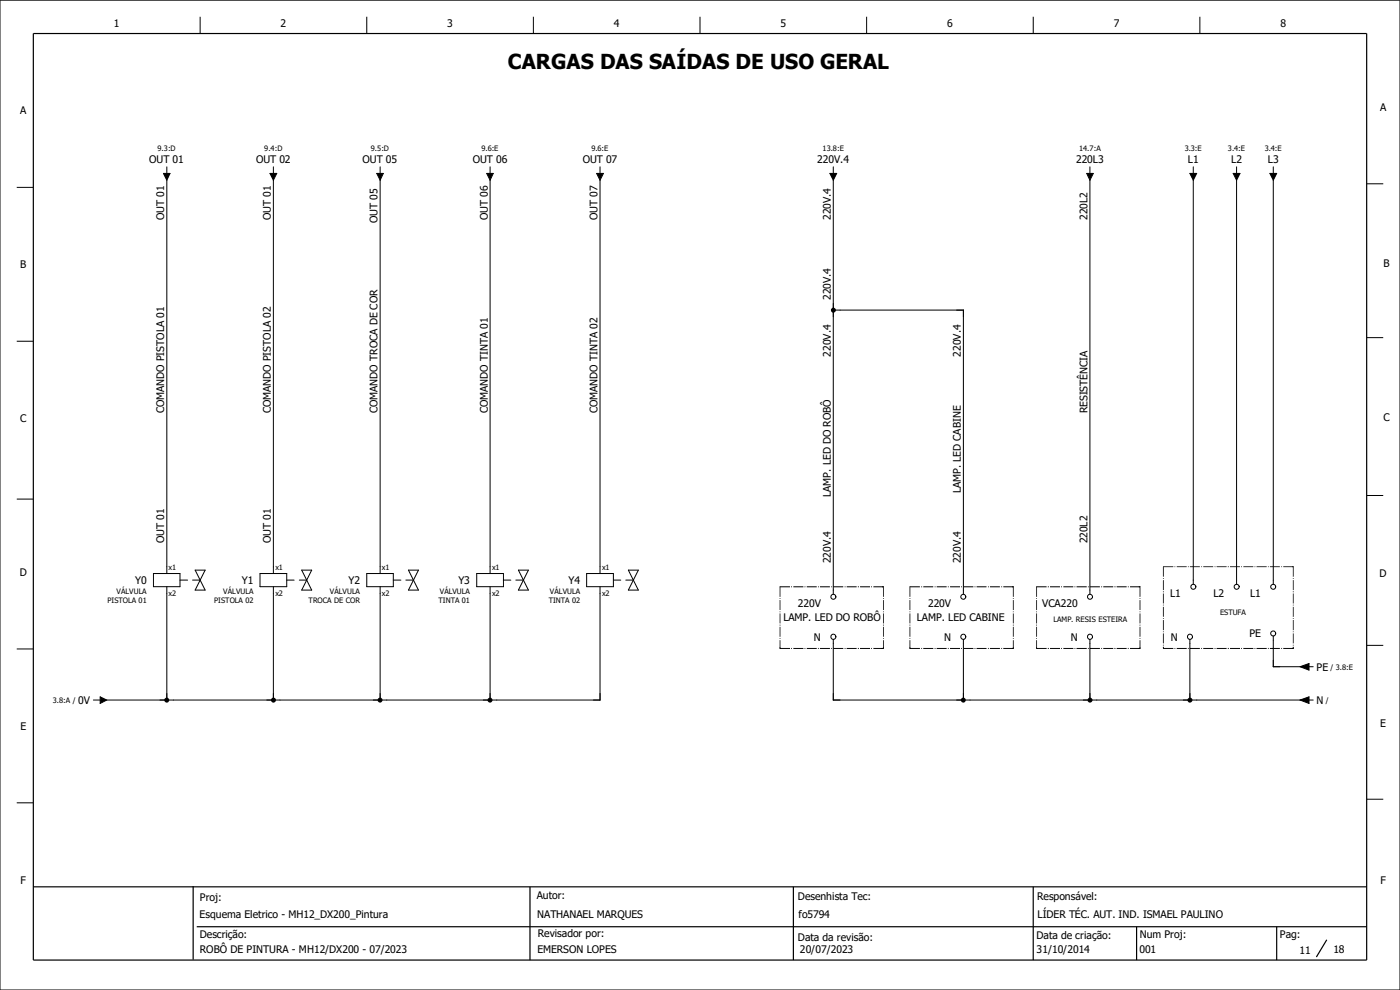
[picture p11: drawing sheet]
<svg xmlns="http://www.w3.org/2000/svg" width="297mm" height="210mm" viewBox="0 0 297 210" stroke-linecap="round" stroke-linejoin="round" font-family="sans-serif">
<path d="M210.1 -.1l-210.1 210.2M0 160.4l70.2 49.6M0 210v.1" fill="none" stroke="#fff" stroke-width=".21"/>
<path d="M7.1 7.1h282.8v196.6h-282.8zM7.1 188.1h282.8M41 188v15.6M41.7 196.6h248.2M112.4 188.1v15.6M168.3 188.1v15.6M219.2 188.1v15.6M241.1 196.6v7.1M270.8 196.6v7.1M281.4 199.4l-2.1 3.5" fill="none" stroke="#000" stroke-width=".25"/>
<g fill="none" stroke="#000" stroke-width=".21">
<path d="M0 0h297v210h-297zM42.5 3.6v3.5M77.8 3.6v3.5M113.2 3.6v3.5M148.5 3.6v3.5M183.9 3.6v3.5M219.2 3.6v3.5M254.6 3.6v3.5M3.6 39.8h3.5M34.7 36.8h1.4l-.7 1.4zM35.4 35.4v1.4M35.4 38.2v83.5"/>
<path d="M57.3 36.8h1.4l-.7 1.4zM58 35.4v1.4M58 38.2v83.5M79.9 36.8h1.4l-.7 1.4zM80.6 35.4v1.4M80.6 38.2v83.5M103.3 36.8h1.3l-.6 1.4zM104 35.4v1.4M104 38.2v83.5M126.6 36.8h1.4l-.7 1.4zM127.3 35.4v1.4M127.3 38.2v83.5"/>
<path d="M176.1 36.8h1.4l-.7 1.4zM176.8 35.4v1.4M176.8 38.2v87.9M230.5 36.8h1.4l-.7 1.4zM231.2 35.4v1.4M231.2 38.2v87.9M252.4 36.8h1.5l-.7 1.4zM253.2 35.4v1.4M253.2 38.2v85.8M261.6 36.8h1.5l-.8 1.4zM262.3 35.4v1.4M262.3 38.2v85.8"/>
<path d="M269.4 36.8h1.4l-.7 1.4zM270.1 35.4v1.4M270.1 38.2v85.8M289.9 39h3.6M3.6 72.4h3.5M176.8 65.8h27.6v60.3M289.9 71.6h3.6M3.6 105.9h3.5M289.9 105.1h3.6M3.6 137.7h3.5M32.6 121.7h5.6v2.8h-5.6zM35.4 124.5v24"/>
<path d="M38.2 123.1h1.6M40.9 123.1h1.6M41.4 120.9h2.1l-2.1 4.3h2.1zM55.2 121.7h5.6v2.8h-5.6zM58 124.5v24M60.8 123.1h1.6M63.5 123.1h1.6M64 120.9h2.1l-2.1 4.3h2.1zM77.8 121.7h5.6v2.8h-5.6zM80.6 124.5v24M83.4 123.1h1.6M86.1 123.1h1.6"/>
<path d="M86.7 120.9h2.1l-2.1 4.3h2.1zM101.1 121.7h5.7v2.8h-5.7zM104 124.5v24M106.8 123.1h1.6M109.4 123.1h1.6M110 120.9h2.1l-2.1 4.3h2.1zM124.5 121.7h5.6v2.8h-5.6zM127.3 124.5v24h-104.7M130.1 123.1h1.6M132.8 123.1h1.6M133.3 120.9h2.1l-2.1 4.3h2.1zM176.8 135.6v12.9h100.4"/>
<path d="M204.4 135.6v12.9M231.2 135.6v12.9M252.4 135.6v12.9M270.1 134.9v6.5h7.1M289.9 136.9h3.6M19.8 148.5h1.5M21.3 147.8l1.3 .7-1.3 .7zM275.8 148.5l1.9-.7v1.4zM275.8 141.4l1.9-.6v1.4zM277.7 148.5h.9M277.7 141.4h.9M3.6 170.3h3.5"/>
<path d="M289.9 169.5h3.6"/>
<circle cx="176.8" cy="135.1" r=".54"/>
<circle cx="176.8" cy="126.6" r=".53"/>
<circle cx="204.4" cy="135.1" r=".53"/>
<circle cx="204.4" cy="126.6" r=".52"/>
<circle cx="231.2" cy="135.1" r=".54"/>
<circle cx="231.2" cy="126.6" r=".53"/>
<circle cx="252.4" cy="135.1" r=".54"/>
<circle cx="253.2" cy="124.5" r=".53"/>
<circle cx="262.4" cy="124.5" r=".53"/>
<circle cx="270.1" cy="134.4" r=".53"/>
<circle cx="270.1" cy="124.5" r=".52"/>
</g>
<g fill="#000">
<path d="M176.3 65.5a.54 .54 0 0 1 .6-.2 .54 .54 0 0 1 .4 .5h-.5h.5a.54 .54 0 0 1-.6 .5 .54 .54 0 0 1-.4-.8z" fill-rule="evenodd"/>
<path d="M34.9 148.2a.53 .53 0 0 1 .6-.2 .53 .53 0 0 1 .4 .5h-.5h.5a.53 .53 0 0 1-.7 .5 .53 .53 0 0 1-.3-.8z" fill-rule="evenodd"/>
<path d="M57.6 148.2a.54 .54 0 0 1 .5-.2 .54 .54 0 0 1 .4 .5h-.5h.5a.54 .54 0 0 1-.6 .5 .54 .54 0 0 1-.3-.8z" fill-rule="evenodd"/>
<path d="M80.2 148.2a.53 .53 0 0 1 .6-.2 .53 .53 0 0 1 .4 .5h-.6h.6a.53 .53 0 0 1-.7 .5 .53 .53 0 0 1-.3-.8z" fill-rule="evenodd"/>
<path d="M103.5 148.2a.53 .53 0 0 1 .6-.2 .53 .53 0 0 1 .4 .5h-.5h.5a.53 .53 0 0 1-.7 .5 .53 .53 0 0 1-.3-.8z" fill-rule="evenodd"/>
<path d="M203.9 148.2a.53 .53 0 0 1 .6-.2 .53 .53 0 0 1 .4 .5h-.5h.5a.53 .53 0 0 1-.7 .5 .53 .53 0 0 1-.3-.8z" fill-rule="evenodd"/>
<path d="M230.8 148.2a.54 .54 0 0 1 .6-.2 .54 .54 0 0 1 .4 .5h-.6h.6a.54 .54 0 0 1-.7 .5 .54 .54 0 0 1-.3-.8z" fill-rule="evenodd"/>
<path d="M252 148.2a.54 .54 0 0 1 .6-.2 .54 .54 0 0 1 .4 .5h-.6h.6a.54 .54 0 0 1-.7 .5 .54 .54 0 0 1-.3-.8z" fill-rule="evenodd"/>
</g>
<g fill="#000">
<path d="M34.7 36.8h1.4l-.7 1.4zM57.3 36.8h1.4l-.7 1.4zM79.9 36.8h1.4l-.7 1.4zM103.3 36.8h1.3l-.6 1.4zM126.6 36.8h1.4l-.7 1.4zM176.1 36.8h1.4l-.7 1.4zM230.5 36.8h1.4l-.7 1.4zM252.4 36.8h1.5l-.7 1.4zM261.6 36.8h1.5l-.8 1.4zM269.4 36.8h1.4l-.7 1.4zM165.4 137.3h.2l-.1 .4zM187.1 137.5h.4l-.4 .2z"/>
<path d="M187.1 124.4l.4 .1-.4 .1zM187.3 137.3h.2l-.1 .4zM193 137.3h.1l-.1 .4zM214.7 137.5h.4l-.4 .2zM214.7 124.4l.4 .1-.4 .1zM214.9 137.3h.2l-.1 .4zM219.8 137.3h.2l-.1 .4zM241.6 137.5h.3l-.3 .2zM241.6 124.4l.3 .1-.3 .1zM241.8 137.3h.1v.4zM246.7 137.3h.2l-.1 .4zM274.1 137.5h.3l-.3 .2z"/>
<path d="M274.1 120.1l.3 .1-.3 .1zM274.3 137.3h.1v.4zM21.3 147.8l1.3 .7-1.3 .7zM275.8 148.5l1.9-.7v1.4zM275.8 141.4l1.9-.6v1.4z"/>
<path d="M165.4 124.5v2.1h.2v-2.1zM165.4 126.9v.1h.2v-.1zM165.4 127.3v2.1h.2v-2.1zM165.4 129.7v.2h.2v-.2zM165.4 130.1v2.1h.2v-2.1zM165.4 132.5v.2h.2v-.2zM165.4 133v2.1h.2v-2.1zM165.4 135.3v.2h.2v-.2zM165.4 135.8l.1 1.9 .1-1.9z"/>
<path d="M165.5 137.5v.2h2.1v-.2zM167.9 137.5v.2h.1v-.2zM168.3 137.5v.2h2.1v-.2zM170.7 137.5v.2h.2v-.2zM171.2 137.5v.2h2.1v-.2zM173.5 137.5v.2h.2v-.2zM173.9 137.5v.2h2.2v-.2zM176.4 137.5v.2h.1v-.2zM176.8 137.5v.2h2.1v-.2zM179.2 137.5v.2h.2v-.2zM179.6 137.5v.2h2.1v-.2zM182 137.5v.2h.2v-.2zM182.5 137.5v.2h2.1v-.2zM184.8 137.5v.2h.2v-.2zM185.3 137.5v.2h2.1l.1-.2z"/>
<path d="M165.5 124.4v.2h2.1v-.2zM167.9 124.4v.2h.1v-.2zM168.3 124.4v.2h2.1v-.2zM170.7 124.4v.2h.2v-.2zM171.2 124.4v.2h2.1v-.2zM173.5 124.4v.2h.2v-.2zM173.9 124.4v.2h2.2v-.2zM176.4 124.4v.2h.1v-.2zM176.8 124.4v.2h2.1v-.2zM179.2 124.4v.2h.2v-.2zM179.6 124.4v.2h2.1v-.2zM182 124.4v.2h.2v-.2zM182.5 124.4v.2h2.1v-.2zM184.8 124.4v.2h.2v-.2zM185.3 124.4v.2h2.1l.1-.1z"/>
<path d="M187.3 124.5v2.1h.2v-2.1zM187.3 126.9v.1h.2v-.1zM187.3 127.3v2.1h.2v-2.1zM187.3 129.7v.2h.2v-.2zM187.3 130.1v2.1h.2v-2.1zM187.3 132.5v.2h.2v-.2zM187.3 133v2.1h.2v-2.1zM187.3 135.3v.2h.2v-.2zM187.3 135.8l.1 1.9 .1-1.9z"/>
<path d="M193 124.5v2.1h.1v-2.1zM193 126.9v.1h.1v-.1zM193 127.3v2.1h.1v-2.1zM193 129.7v.2h.1v-.2zM193 130.1v2.1h.1v-2.1zM193 132.5v.2h.1v-.2zM193 133v2.1h.1v-2.1zM193 135.3v.2h.1v-.2zM193 135.8v1.9l.1-1.9z"/>
<path d="M193 137.5v.2h2.2v-.2zM195.5 137.5v.2h.1v-.2zM195.9 137.5v.2h2.1v-.2zM198.3 137.5v.2h.2v-.2zM198.7 137.5v.2h2.1v-.2zM201.1 137.5v.2h.2v-.2zM201.5 137.5v.2h2.2v-.2zM203.9 137.5v.2h.2v-.2zM204.4 137.5v.2h2.1v-.2zM206.8 137.5v.2h.1v-.2zM207.2 137.5v.2h2.1v-.2zM209.6 137.5v.2h.2v-.2zM210 137.5v.2h2.1v-.2zM212.4 137.5v.2h.2v-.2zM212.9 137.5v.2h2.1l.1-.2z"/>
<path d="M193 124.4v.2h2.2v-.2zM195.5 124.4v.2h.1v-.2zM195.9 124.4v.2h2.1v-.2zM198.3 124.4v.2h.2v-.2zM198.7 124.4v.2h2.1v-.2zM201.1 124.4v.2h.2v-.2zM201.5 124.4v.2h2.2v-.2zM203.9 124.4v.2h.2v-.2zM204.4 124.4v.2h2.1v-.2zM206.8 124.4v.2h.1v-.2zM207.2 124.4v.2h2.1v-.2zM209.6 124.4v.2h.2v-.2zM210 124.4v.2h2.1v-.2zM212.4 124.4v.2h.2v-.2zM212.9 124.4v.2h2.1l.1-.1z"/>
<path d="M214.9 124.5v2.1h.2v-2.1zM214.9 126.9v.1h.2v-.1zM214.9 127.3v2.1h.2v-2.1zM214.9 129.7v.2h.2v-.2zM214.9 130.1v2.1h.2v-2.1zM214.9 132.5v.2h.2v-.2zM214.9 133v2.1h.2v-2.1zM214.9 135.3v.2h.2v-.2zM214.9 135.8l.1 1.9 .1-1.9z"/>
<path d="M219.8 124.5v2.1h.2v-2.1zM219.8 126.9v.1h.2v-.1zM219.8 127.3v2.1h.2v-2.1zM219.8 129.7v.2h.2v-.2zM219.8 130.1v2.1h.2v-2.1zM219.8 132.5v.2h.2v-.2zM219.8 133v2.1h.2v-2.1zM219.8 135.3v.2h.2v-.2zM219.8 135.8l.1 1.9 .1-1.9z"/>
<path d="M219.9 137.5v.2h2.1v-.2zM222.3 137.5v.2h.2v-.2zM222.8 137.5v.2h2.1v-.2zM225.1 137.5v.2h.2v-.2zM225.6 137.5v.2h2.1v-.2zM228 137.5v.2h.1v-.2zM228.4 137.5v.2h2.1v-.2zM230.8 137.5v.2h.2v-.2zM231.2 137.5v.2h2.1v-.2zM233.6 137.5v.2h.2v-.2zM234.1 137.5v.2h2.1v-.2zM236.4 137.5v.2h.2v-.2zM236.9 137.5v.2h2.1v-.2zM239.3 137.5v.2h.1v-.2zM239.7 137.5v.2h2.2v-.2z"/>
<path d="M219.9 124.4v.2h2.1v-.2zM222.3 124.4v.2h.2v-.2zM222.8 124.4v.2h2.1v-.2zM225.1 124.4v.2h.2v-.2zM225.6 124.4v.2h2.1v-.2zM228 124.4v.2h.1v-.2zM228.4 124.4v.2h2.1v-.2zM230.8 124.4v.2h.2v-.2zM231.2 124.4v.2h2.1v-.2zM233.6 124.4v.2h.2v-.2zM234.1 124.4v.2h2.1v-.2zM236.4 124.4v.2h.2v-.2zM236.9 124.4v.2h2.1v-.2zM239.3 124.4v.2h.1v-.2zM239.7 124.4v.2h2.2v-.1z"/>
<path d="M241.8 124.5v2.1h.1v-2.1zM241.8 126.9v.1h.1v-.1zM241.8 127.3v2.1h.1v-2.1zM241.8 129.7v.2h.1v-.2zM241.8 130.1v2.1h.1v-2.1zM241.8 132.5v.2h.1v-.2zM241.8 133v2.1h.1v-2.1zM241.8 135.3v.2h.1v-.2zM241.8 135.8l.1 1.9v-1.9z"/>
<path d="M246.7 120.2v2.1h.2v-2.1zM246.7 122.6v.2h.2v-.2zM246.7 123.1v2.1h.2v-2.1zM246.7 125.4v.2h.2v-.2zM246.7 125.9v2.1h.2v-2.1zM246.7 128.3v.1h.2v-.1zM246.7 128.7v2.2h.2v-2.2zM246.7 131.1v.2h.2v-.2zM246.7 131.5v2.2h.2v-2.2zM246.7 133.9v.2h.2v-.2zM246.7 134.4v2.1h.2v-2.1zM246.7 136.8v.1h.2v-.1zM246.7 137.2l.1 .5 .1-.5z"/>
<path d="M246.8 137.5v.2h2.1v-.2zM249.2 137.5v.2h.1v-.2zM249.6 137.5v.2h2.2v-.2zM252 137.5v.2h.2v-.2zM252.4 137.5v.2h2.2v-.2zM254.8 137.5v.2h.2v-.2zM255.3 137.5v.2h2.1v-.2zM257.7 137.5v.2h.2v-.2zM258.1 137.5v.2h2.1v-.2zM260.5 137.5v.2h.2v-.2zM260.9 137.5v.2h2.2v-.2zM263.3 137.5v.2h.2v-.2zM263.8 137.5v.2h2.1v-.2zM266.1 137.5v.2h.2v-.2zM266.6 137.5v.2h2.1v-.2zM269 137.5v.2h.2v-.2zM269.4 137.5v.2h2.1v-.2zM271.8 137.5v.2h.2v-.2zM272.2 137.5v.2h2.2v-.2z"/>
<path d="M246.7 120.2l2.2 .1v-.2zM249.2 120.1v.2h.1v-.2zM249.6 120.1v.2h2.2v-.2zM252 120.1v.2h.2v-.2zM252.4 120.1v.2h2.2v-.2zM254.8 120.1v.2h.2v-.2zM255.3 120.1v.2h2.1v-.2zM257.7 120.1v.2h.2v-.2zM258.1 120.1v.2h2.1v-.2zM260.5 120.1v.2h.2v-.2zM260.9 120.1v.2h2.2v-.2zM263.3 120.1v.2h.2v-.2zM263.8 120.1v.2h2.1v-.2zM266.1 120.1v.2h.2v-.2zM266.6 120.1v.2h2.1v-.2zM269 120.1v.2h.2v-.2zM269.4 120.1v.2h2.1v-.2zM271.8 120.1v.2h.2v-.2zM272.2 120.1v.2l2.2-.1z"/>
<path d="M274.4 120.1l-.1 2.2h.1zM274.3 122.6v.2h.1v-.2zM274.3 123.1v2.1h.1v-2.1zM274.3 125.4v.2h.1v-.2zM274.3 125.9v2.1h.1v-2.1zM274.3 128.3v.1h.1v-.1zM274.3 128.7v2.2h.1v-2.2zM274.3 131.1v.2h.1v-.2zM274.3 131.5v2.2h.1v-2.2zM274.3 133.9v.2h.1v-.2zM274.3 134.4v2.1h.1v-2.1zM274.3 136.8v.1h.1v-.1zM274.3 137.2l.1 .5v-.5z"/>
</g>
<text font-size="4.4" x="107.7" y="14.7">CARGAS DAS SAÍDAS DE USO GERAL</text>
<g font-size="2.2">
<text x="24.2" y="5.8">1</text>
<text x="59.5" y="5.8">2</text>
<text x="94.9" y="5.8">3</text>
<text x="130.2" y="5.8">4</text>
<text x="165.6" y="5.8">5</text>
<text x="201" y="5.8">6</text>
<text x="236.3" y="5.8">7</text>
<text x="271.6" y="5.8">8</text>
<text x="292.8" y="23.5">A</text>
<text x="4.3" y="24.3">A</text>
<text x="31.7" y="34.6">OUT 01</text>
<text x="54.3" y="34.6">OUT 02</text>
<text x="76.9" y="34.6">OUT 05</text>
<text x="100.3" y="34.6">OUT 06</text>
<text x="123.6" y="34.6">OUT 07</text>
<text x="173.4" y="34.6">220V.4</text>
<text x="228.3" y="34.6">220L3</text>
<text x="252" y="34.6">L1</text>
<text x="261.2" y="34.6">L2</text>
<text x="269" y="34.6">L3</text>
<text x="34.8" y="46.6" transform="rotate(-90 34.8 46.6)">OUT 01</text>
<text x="57.5" y="46.6" transform="rotate(-90 57.5 46.6)">OUT 01</text>
<text x="80.1" y="47.4" transform="rotate(-90 80.1 47.4)">OUT 05</text>
<text x="103.5" y="46.7" transform="rotate(-90 103.5 46.7)">OUT 06</text>
<text x="126.8" y="46.7" transform="rotate(-90 126.8 46.7)">OUT 07</text>
<text x="176.3" y="46.7" transform="rotate(-90 176.3 46.7)">220V.4</text>
<text x="230.7" y="46.6" transform="rotate(-90 230.7 46.6)">220L2</text>
<text x="4.3" y="56.9">B</text>
<text x="293.5" y="56.7">B</text>
<text x="176.3" y="63.6" transform="rotate(-90 176.3 63.6)">220V.4</text>
<text x="176.3" y="75.6" transform="rotate(-90 176.3 75.6)">220V.4</text>
<text x="203.9" y="75.6" transform="rotate(-90 203.9 75.6)">220V.4</text>
<text x="4.3" y="89.5">C</text>
<text x="34.8" y="87.7" transform="rotate(-90 34.8 87.7)">COMANDO PISTOLA 01</text>
<text x="57.5" y="87.7" transform="rotate(-90 57.5 87.7)">COMANDO PISTOLA 02</text>
<text x="80.1" y="87.7" transform="rotate(-90 80.1 87.7)">COMANDO TROCA DE COR</text>
<text x="103.5" y="87.7" transform="rotate(-90 103.5 87.7)">COMANDO TINTA 01</text>
<text x="126.8" y="87.7" transform="rotate(-90 126.8 87.7)">COMANDO TINTA 02</text>
<text x="230.7" y="87.7" transform="rotate(-90 230.7 87.7)">RESISTÊNCIA</text>
<text x="293.5" y="89.2">C</text>
<text x="176.3" y="105.4" transform="rotate(-90 176.3 105.4)">LAMP. LED DO ROBÔ</text>
<text x="203.9" y="104.6" transform="rotate(-90 203.9 104.6)">LAMP. LED CABINE</text>
<text x="34.8" y="115.3" transform="rotate(-90 34.8 115.3)">OUT 01</text>
<text x="57.5" y="115.3" transform="rotate(-90 57.5 115.3)">OUT 01</text>
<text x="176.3" y="119.5" transform="rotate(-90 176.3 119.5)">220V.4</text>
<text x="203.9" y="119.5" transform="rotate(-90 203.9 119.5)">220V.4</text>
<text x="230.7" y="115.3" transform="rotate(-90 230.7 115.3)">220L2</text>
<text x="4.2" y="122.2">D</text>
<text x="28.7" y="123.9">Y0</text>
<text x="51.3" y="123.9">Y1</text>
<text x="73.9" y="123.9">Y2</text>
<text x="97.2" y="123.9">Y3</text>
<text x="120.6" y="123.9">Y4</text>
<text x="292.7" y="122.5">D</text>
<text x="166.2" y="131.7">LAMP. LED DO ROBÔ</text>
<text x="169.3" y="128.8">220V</text>
<text x="194.5" y="131.7">LAMP. LED CABINE</text>
<text x="196.9" y="128.8">220V</text>
<text x="221.1" y="128.8">VCA220</text>
<text x="248.2" y="126.7">L1</text>
<text x="257.4" y="126.7">L2</text>
<text x="265.2" y="126.7">L1</text>
<text x="172.7" y="135.9">N</text>
<text x="200.3" y="135.9">N</text>
<text x="227.2" y="135.9">N</text>
<text x="248.4" y="135.9">N</text>
<text x="265" y="135.2">PE</text>
<text x="279.3" y="142.3">PE</text>
<text x="16.6" y="149.4">0V</text>
<text x="279.3" y="149.4">N</text>
<text x="4.3" y="154.9">E</text>
<text x="292.8" y="154.3">E</text>
<text x="4.4" y="187.5">F</text>
<text x="42.4" y="191.2">Proj:</text>
<text x="113.9" y="190.8">Autor:</text>
<text x="169.3" y="191">Desenhista Tec:</text>
<text x="220" y="190.9">Responsável:</text>
<text x="292.9" y="187.5">F</text>
<text x="42.3" y="194.7">Esquema Eletrico - MH12_DX200_Pintura</text>
<text x="114" y="194.8">NATHANAEL MARQUES</text>
<text x="169.4" y="194.8">fo5794</text>
<text x="220.1" y="194.8">LÍDER TÉC. AUT. IND. ISMAEL PAULINO</text>
<text x="42.4" y="202.1">ROBÔ DE PINTURA - MH12/DX200 - 07/2023</text>
<text x="42.4" y="198.9">Descrição:</text>
<text x="114" y="202.1">EMERSON LOPES</text>
<text x="114.1" y="198.8">Revisador por:</text>
<text x="169.3" y="199.5">Data da revisão:</text>
<text x="169.7" y="202.2">20/07/2023</text>
<text x="219.9" y="199.1">Data de criação:</text>
<text x="219.9" y="202.2">31/10/2014</text>
<text x="241.7" y="202.2">001</text>
<text x="241.9" y="198.9">Num Proj:</text>
<text x="271.5" y="198.9">Pag:</text>
<text x="275.7" y="202.3">11</text>
<text x="282.9" y="202.2">18</text>
</g>
<g font-size="1.6">
<text x="33.4" y="32.1">9.3:D</text>
<text x="56" y="32.1">9.4:D</text>
<text x="78.7" y="32.1">9.5:D</text>
<text x="102.2" y="32.1">9.6:E</text>
<text x="125.5" y="32.1">9.6:E</text>
<text x="174.5" y="32.1">13.8:E</text>
<text x="228.9" y="32.1">14.7:A</text>
<text x="251.3" y="32.1">3.3:E</text>
<text x="260.5" y="32.1">3.4:E</text>
<text x="268.3" y="32.1">3.4:E</text>
<text x="24.7" y="125.9">VÁLVULA</text>
<text x="35.8" y="120.9">x1</text>
<text x="47.4" y="125.9">VÁLVULA</text>
<text x="58.4" y="120.9">x1</text>
<text x="70" y="125.9">VÁLVULA</text>
<text x="81" y="120.9">x1</text>
<text x="93.3" y="125.9">VÁLVULA</text>
<text x="104.4" y="120.9">x1</text>
<text x="116.7" y="125.9">VÁLVULA</text>
<text x="127.7" y="120.9">x1</text>
<text x="22.8" y="127.8">PISTOLA 01</text>
<text x="35.8" y="126.4">x2</text>
<text x="45.4" y="127.8">PISTOLA 02</text>
<text x="58.4" y="126.4">x2</text>
<text x="65.4" y="127.8">TROCA DE COR</text>
<text x="81" y="126.4">x2</text>
<text x="93" y="127.8">TINTA 01</text>
<text x="104.4" y="126.4">x2</text>
<text x="116.4" y="127.8">TINTA 02</text>
<text x="127.7" y="126.4">x2</text>
<text x="223.5" y="131.9">LAMP. RESIS ESTEIRA</text>
<text x="258.8" y="130.5">ESTUFA</text>
<text x="282.3" y="142">/ 3.8:E</text>
<text x="11.2" y="149.1">3.8:A /</text>
<text x="281.3" y="149.1">/</text>
</g>
</svg>
